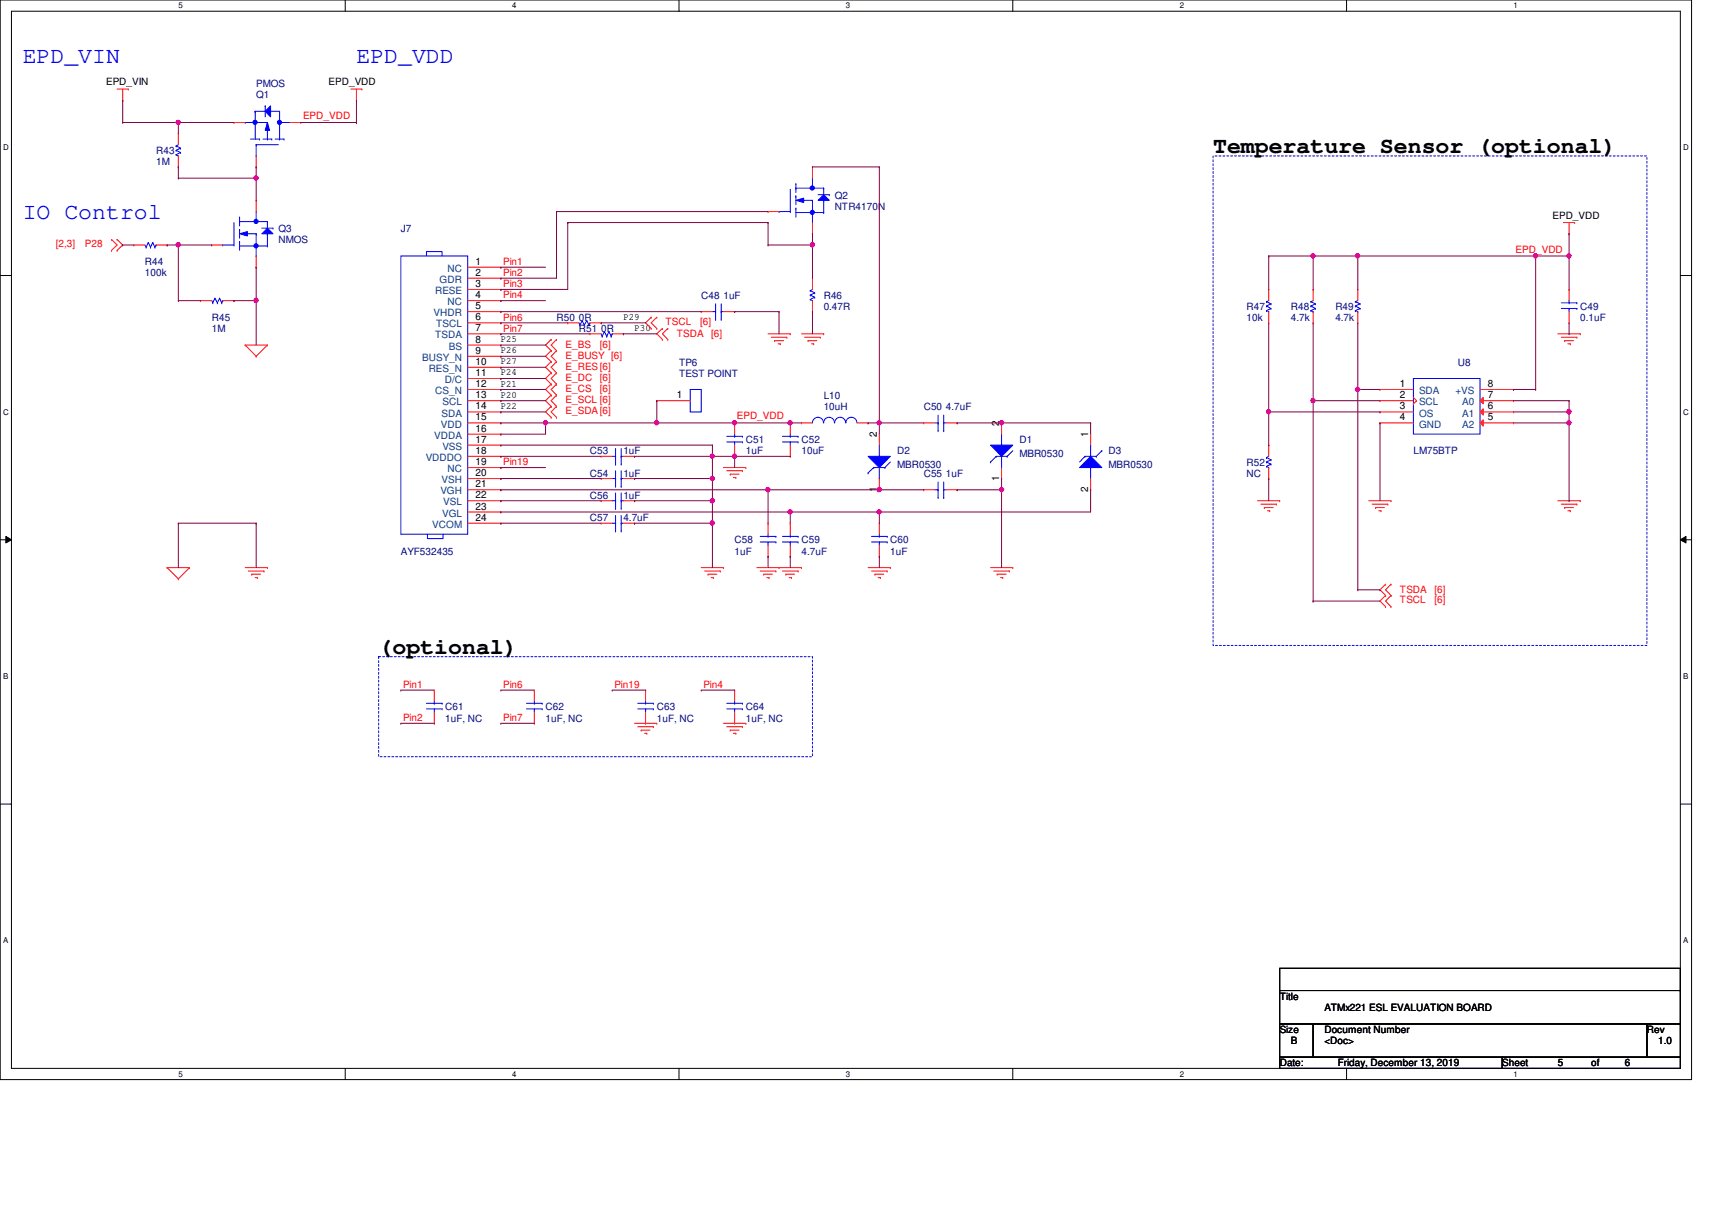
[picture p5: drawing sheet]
<svg xmlns="http://www.w3.org/2000/svg" width="297mm" height="210mm" viewBox="0 0 297 210" stroke-linecap="round" stroke-linejoin="round" font-family="sans-serif">
<path d="M0 0h293.5v187.3h-293.5zM2 1.9h289.5v183.4h-289.5z" fill="none" stroke="#000" stroke-width=".17"/>
<g fill="#fff">
<path d="M30.9 .2h.8v1.5h-.8z"/>
<path d="M30.9 185.5h.8v1.6h-.8z"/>
</g>
<path d="M59.9 0v1.9M59.9 185.3v2" fill="none" stroke="#000" stroke-width=".17"/>
<g fill="#fff">
<path d="M88.9 .2h.7v1.5h-.7z"/>
<path d="M88.9 185.5h.7v1.6h-.7z"/>
</g>
<path d="M117.8 0v1.9M117.8 185.3v2" fill="none" stroke="#000" stroke-width=".17"/>
<g fill="#fff">
<path d="M146.8 .2h.7v1.5h-.7z"/>
<path d="M146.8 185.5h.7v1.6h-.7z"/>
</g>
<path d="M175.7 0v1.9M175.7 185.3v2" fill="none" stroke="#000" stroke-width=".17"/>
<g fill="#fff">
<path d="M204.7 .2h.7v1.5h-.7z"/>
<path d="M204.7 185.5h.7v1.6h-.7z"/>
</g>
<path d="M233.6 0v1.9M233.6 185.3v2" fill="none" stroke="#000" stroke-width=".17"/>
<g fill="#fff">
<path d="M262.6 .2h.8v1.5h-.8z"/>
<path d="M262.6 185.5h.8v1.6h-.8z"/>
<path d="M.5 24.8h1v1.6h-1z"/>
<path d="M292.1 24.8h.9v1.6h-.9z"/>
<path d="M.5 70.7h1v1.5h-1z"/>
<path d="M292.1 70.7h.9v1.5h-.9z"/>
</g>
<path d="M0 47.8h2M291.5 47.8h2" fill="none" stroke="#000" stroke-width=".17"/>
<g fill="#fff">
<path d="M.5 116.5h.9v1.6h-.9z"/>
<path d="M292.1 116.5h.8v1.6h-.8z"/>
</g>
<path d="M0 93.6h2M1 93l1 .6-1 .6zM291.5 93.6l1-.6v1.2zM291.5 93.6h2" fill="none" stroke="#000" stroke-width=".17"/>
<path d="M1 93l1 .6-1 .6zM291.5 93.6l1-.6v1.2z" fill="#000"/>
<g fill="#fff">
<path d="M.5 162.4h.9v1.5h-.9z"/>
<path d="M292.1 162.4h.8v1.5h-.8z"/>
</g>
<path d="M0 139.5h2M291.5 139.5h2M222 168h69.5v3.8h-69.5zM222 171.8h69.5v5.8h-69.5zM222 177.6h5.8v5.8h-5.8zM227.8 177.6h57.9v5.8h-57.9zM285.7 177.6h5.8v5.8h-5.8zM222 183.4h38.6v1.9h-38.6zM260.6 183.4h30.9v1.9h-30.9z" fill="none" stroke="#000" stroke-width=".17"/>
<path d="M210.5 27.1h75.2v84.9h-75.2zM65.7 113.9h75.3v17.4h-75.3z" fill="none" stroke="#00f" stroke-width=".17" stroke-dasharray=".3 .3"/>
<g fill="none" stroke="#f00" stroke-width=".17">
<path d="M20.3 15.5h2M21.3 17.4h.1M21.3 15.5v1.9M22.3 15.5h.1M60.9 15.5h1.9M61.8 17.4h.1M61.8 15.5v1.9M62.8 15.5h.1M271.3 38.6h1.9M272.2 38.6v2M273.2 38.6h.1M19.3 41.5h.1"/>
<path d="M19.3 43.4h.1M19.3 41.5l1 1-1 .9M20.3 43.4h.1M20.3 41.5h.1M20.3 41.5l1 1-1 .9M42.5 59.9h.1M42.5 59.9h3.9M42.5 59.9l1.9 1.9M46.4 59.9h.1M46.4 59.9l-2 1.9M95.6 58.9h.1M95.6 58.9l-.9 1 .9 .9"/>
<path d="M96.6 58.9h.1M96.6 58.9l-1 1 1 .9M113 55h.1M113 57h.1M113 55l-1 1 1 1M114 57h.1M114 55h.1M114 55l-1 1 1 1M114.9 57h.1M114.9 58.9h.1M114.9 57l-.9 .9 .9 1M115.9 58.9h.1"/>
<path d="M115.9 57h.1M115.9 57l-1 .9 1 1M133.3 57.9h3.8M133.8 58.5h2.7M134.4 59.1h.1M134.4 59.1h1.6M135 59.6h.4M135.4 59.6h.1M136.5 58.5h.1M137.1 57.9h.1M139.1 57.9h3.8M139.6 58.5h2.7"/>
<path d="M140.2 59.1h.1M140.2 59.1h1.5M140.8 59.6h.4M141.2 59.6h.1M142.3 58.5h.1M142.9 57.9h.1M270.3 57.9h3.9M270.9 58.5h2.7M271.5 59.1h.1M271.5 59.1h1.5M272 59.6h.5M272.2 40.6h.1"/>
<path d="M272.5 59.6h.1M273.6 58.5h.1M274.2 57.9h.1M44.4 61.8h.1M95.6 68.5h.1M95.6 70.5h.1M95.6 72.4h.1M95.6 66.6h.1M95.6 64.7h.1M95.6 62.7h.1M95.6 60.8h.1M95.6 68.5l-.9 1 .9 1"/>
<path d="M95.6 70.5l-.9 1 .9 .9M95.6 66.6l-.9 1 .9 .9M95.6 64.7l-.9 1 .9 .9M95.6 62.7l-.9 1 .9 1M95.6 60.8l-.9 1 .9 .9M96.6 70.5h.1M96.6 68.5h.1M96.6 72.4h.1M96.6 66.6h.1M96.6 64.7h.1M96.6 62.7h.1M96.6 60.8h.1"/>
<path d="M96.6 68.5l-1 1 1 1M96.6 70.5l-1 1 1 .9M96.6 66.6l-1 1 1 .9M96.6 64.7l-1 1 1 .9M96.6 62.7l-1 1 1 1M96.6 60.8l-1 1 1 .9M29 98.5h.1M29 98.5h3.9M29 98.5l1.9 1.9M32.9 98.5h.1M32.9 98.5l-2 1.9M42.5 98.5h3.9"/>
<path d="M43.1 99.1h2.7M43.7 99.6h.1M43.7 99.6h1.5M45.8 99.1h.1M46.4 98.5h.1M121.7 98.5h3.8M122.3 99.1h2.7M122.8 99.6h.1M122.8 99.6h1.6M125 99.1h.1M125.5 98.5h.1M125.5 81.1h3.9"/>
<path d="M126.1 81.7h2.7M126.7 82.3h.1M126.7 82.3h1.5M127.3 82.8h.4M127.7 82.8h.1M128.8 81.7h.1M129.4 81.1h.1M131.3 98.5h7.8M131.9 99.1h2.7M132.5 99.6h.1M132.5 99.6h1.5M134.6 99.1h.1"/>
<path d="M135.2 98.5h.1M135.8 99.1h2.7M136.4 99.6h.1M136.4 99.6h1.5M138.5 99.1h.1M139.1 98.5h.1M150.6 98.5h3.9M151.2 99.1h2.7M151.8 99.6h.1M151.8 99.6h1.5M153.9 99.1h.1M154.5 98.5h.1"/>
<path d="M171.9 98.5h3.8M172.4 99.1h2.7M173 99.6h.1M173 99.6h1.6M175.1 99.1h.1M175.7 98.5h.1M218.2 86.9h3.8M218.8 87.5h2.7M219.4 88.1h.1M219.4 88.1h1.5M219.9 88.6h.4M220.3 88.6h.1"/>
<path d="M221.5 87.5h.1M222 86.9h.1M237.5 86.9h3.8M238.1 87.5h2.7M238.7 88.1h.1M238.7 88.1h1.5M239.2 88.6h.4M239.6 88.6h.1M240.8 87.5h.1M241.3 86.9h.1M270.3 86.9h3.9M270.9 87.5h2.7"/>
<path d="M271.5 88.1h.1M271.5 88.1h1.5M272 88.6h.5M272.5 88.6h.1M273.6 87.5h.1M274.2 86.9h.1M30.9 100.4h.1M44.3 100.2h.4M44.7 100.2h.1M123.4 100.2h.4M123.8 100.2h.1M133.1 100.2h.3"/>
<path d="M133.4 100.2h.1M136.9 100.2h.4M137.3 100.2h.1M152.4 100.2h.3M152.7 100.2h.1M173.6 100.2h.4M174 100.2h.1M240.4 103.3h.1M240.4 105.2h.1M240.4 101.3h.1M240.4 103.3l-1 1 1 .9M240.4 101.3l-1 1 1 1"/>
<path d="M241.3 105.2h.1M241.3 103.3h.1M241.3 101.3h.1M241.3 103.3l-.9 1 .9 .9M241.3 101.3l-.9 1 .9 1M110.1 125.5h3.9M110.7 126.1h2.7M111.2 126.7h.1M111.2 126.7h1.6M111.8 127.2h.4M112.2 127.2h.1M113.4 126.1h.1"/>
<path d="M114 125.5h.1M125.5 125.5h3.9M126.1 126.1h2.7M126.7 126.7h.1M126.7 126.7h1.5M127.3 127.2h.4M127.7 127.2h.1M128.8 126.1h.1M129.4 125.5h.1"/>
</g>
<path d="M141.9 34.8l1-1 1 1z" fill="#00f"/>
<g fill="none" stroke="#00f" stroke-width=".17">
<path d="M135.2 36.7h.1M135.2 36.7h1.9M137.1 36.7h.1M137.1 32.9v3.8M138.1 36.1h.1M138.1 34h.1M138.1 31.9h.1M138.1 32.6h.1M138.1 31.9v1.5M138.1 34v1.5M138.1 36.1v1.6M138.1 36.9h4.8"/>
<path d="M138.1 32.6h4.8M139.1 34.8h1.9M141 32.6h.1M141 34.8h.1M141 38.6h.1M141 30.9v1.7M141 34.8v3.8M141.9 34.8l1-1 1 1zM141.9 33.8h2M142.9 36.9h.1M142.9 34.8h.1M142.9 32.6h.1"/>
<path d="M142.9 32.6v1.2M142.9 34.8v2.1M143.9 33.8h.1"/>
</g>
<circle cx="140.9" cy="36.8" r=".37" fill="#00f"/>
<circle cx="140.9" cy="36.8" r=".37" fill="none" stroke="#00f" stroke-width=".17"/>
<path d="M138.1 34.8l1.3-.4v.7z" fill="#00f"/>
<path d="M138.1 34.8l1.3-.4v.7z" fill="none" stroke="#00f" stroke-width=".17"/>
<circle cx="140.9" cy="32.6" r=".37" fill="#00f"/>
<g fill="none" stroke="#00f" stroke-width=".17">
<path d="M227.5 52.3h.1M227.5 53.1h.1M227.5 53.9h.1M227.5 52.3l.7 .4M227.5 53.1l.7 .4M227.5 53.9l.3 .2M227.8 54.1h.1M227.8 52.2l-.3 .1M228.2 52.7h.1M228.2 53.5h.1M228.2 52.7l-.7 .4M228.2 53.5l-.7 .4"/>
<path d="M126.1 76.7h2.7M126.1 75.7h2.7M127.5 75.7h.1M127.5 76.7h.1M127.5 75.3v.4M127.5 76.7v.5M128.8 76.7h.1M128.8 75.7h.1"/>
<circle cx="140.9" cy="32.6" r=".37"/>
</g>
<g fill="none" stroke="#f00" stroke-width=".17">
<path d="M133.3 36.7h.1M133.3 36.7h1.9M141 29h.1M141 29v1.9M141 38.6v2M141 40.6h.1M227.8 50.2h.1M227.8 56h.1M227.8 50.2v2M227.8 54.1v1.9M127.5 73.4h.1M127.5 79.2h.1"/>
<path d="M127.5 73.4v1.9M127.5 77.2v2"/>
</g>
<path d="M46.4 39.6l1 1h-2z" fill="#00f"/>
<g fill="none" stroke="#00f" stroke-width=".17">
<path d="M40.6 38.6v3.9M41.6 39.8h.1M41.6 37.7h.1M41.6 38.4h.1M41.6 37.7v1.5M41.6 39.8v1.5M41.6 38.4h4.8M44.4 38.4h.1M44.4 36.7v1.7M45.4 39.6h2M46.4 39.6l1 1h-2zM46.4 38.4h.1"/>
<path d="M46.4 38.4v1.2M47.4 39.6h.1M38.6 42.5h.1M38.6 42.5h2M40.6 42.5h.1M41.6 41.9h.1M41.6 41.9v1.5M41.6 42.7h4.8M42.5 40.6h1.9M44.4 40.6h.1M44.4 44.4h.1M44.4 40.6v3.8"/>
<path d="M46.4 42.7h.1M46.4 40.6h.1M46.4 40.6v2.1"/>
</g>
<circle cx="44.4" cy="42.6" r=".37" fill="#00f"/>
<circle cx="44.4" cy="42.6" r=".37" fill="none" stroke="#00f" stroke-width=".17"/>
<path d="M41.6 40.6l1.3-.4v.7z" fill="#00f"/>
<path d="M41.6 40.6l1.3-.4v.7z" fill="none" stroke="#00f" stroke-width=".17"/>
<circle cx="44.4" cy="38.4" r=".37" fill="#00f"/>
<g fill="none" stroke="#00f" stroke-width=".17">
<path d="M235.2 52.3h.1M235.2 53.1h.1M235.2 53.9h.1M235.2 52.3l.8 .4M235.2 53.1l.8 .4M235.2 53.9l.4 .2M235.6 54.1h.1M235.6 52.2l-.4 .1M236 52.7h.1M236 53.5h.1M236 52.7l-.8 .4M236 53.5l-.8 .4"/>
<path d="M106.2 79.2h.6M106.8 79.2h.1M106.8 77.8v2.7M107.8 79.2h.1M107.8 79.2h.4M107.8 77.8v2.7M245.2 65.7h11.6v9.6h-11.6zM106.8 80.5h.1M107.8 80.5h.1M135.8 94h2.7M135.8 93h2.7M137.1 93h.1"/>
<path d="M137.1 94h.1M137.1 92.7v.3M137.1 94v.6M138.5 94h.1M138.5 93h.1M91.4 123h2.7M91.4 122h2.7M92.7 122h.1M92.7 123h.1M92.7 121.6v.4M92.7 123v.6M94.1 123h.1"/>
<path d="M94.1 122h.1"/>
<circle cx="44.4" cy="38.4" r=".37"/>
</g>
<g fill="none" stroke="#f00" stroke-width=".17">
<path d="M44.4 34.8h.1M44.4 34.8v1.9M36.7 42.5h.1M36.7 42.5h1.9M44.4 46.4h.1M44.4 44.4v2M235.6 50.2h.1M235.6 56h.1M235.6 50.2v2M235.6 54.1v1.9M104.3 79.2h.1M104.3 79.2h1.9"/>
<path d="M108.2 79.2h1.9M110.1 79.2h.1M239.4 67.6h.1M239.4 69.5h.1M239.4 67.6h5.8M239.4 69.5h5.8M245.2 70.1h.1M245.2 69l.6 .5M245.8 69.5h.1M245.8 69.5l-.6 .6M137.1 90.8h.1M137.1 96.5h.1"/>
<path d="M137.1 90.8v1.9M137.1 94.6v1.9M92.7 119.7h.1M92.7 119.7v1.9M92.7 125.5h.1M92.7 123.6v1.9"/>
</g>
<path d="M256.8 73.4l.5-.6v1.1z" fill="#f00"/>
<path d="M256.8 73.4l.5-.6v1.1zM256.8 73.4h5.8M262.6 73.4h.1" fill="none" stroke="#f00" stroke-width=".17"/>
<path d="M256.8 71.5l.5-.6v1.1z" fill="#f00"/>
<path d="M256.8 71.5l.5-.6v1.1zM256.8 71.5h5.8M262.6 71.5h.1" fill="none" stroke="#f00" stroke-width=".17"/>
<path d="M256.8 69.5l.5-.5v1.1z" fill="#f00"/>
<g fill="none" stroke="#f00" stroke-width=".17">
<path d="M220.1 77.2h.1M220.1 77.2v2M239.4 71.5h.1M239.4 73.4h.1M239.4 71.5h5.8M239.4 73.4h5.8M256.8 69.5l.5-.5v1.1zM256.8 69.5h5.8M256.8 67.6h5.8M262.6 69.5h.1M262.6 67.6h.1M104.3 86.9h.1"/>
<path d="M104.3 86.9h1.9M108.2 86.9h1.9M110.1 86.9h.1M220.1 83h.1M220.1 81.1v1.9M112 119.7h.1M112 119.7v1.9M112 125.5h.1M112 123.6v1.9"/>
</g>
<g fill="none" stroke="#00f" stroke-width=".17">
<path d="M219.7 79.4h.1M219.7 79.4l.8 .4M220.1 79.2l-.4 .2M220.5 79.8h.1M220.5 79.8l-.8 .3M106.2 86.9h.6M106.8 88.2h.1M106.8 86.9h.1M106.8 85.5v2.7M107.8 86.9h.1M107.8 88.2h.1M107.8 86.9h.4"/>
<path d="M107.8 85.5v2.7M219.7 80.1h.1M219.7 80.9h.1M219.7 80.1l.8 .4M219.7 80.9l.4 .2M220.1 81.1h.1M220.5 80.5h.1M220.5 80.5l-.8 .4M110.7 123h2.7M110.7 122h2.7M112 122h.1M112 123h.1"/>
<path d="M112 121.6v.4M112 123v.6M113.4 123h.1M113.4 122h.1"/>
</g>
<path d="M150.6 79.2h3.9l-1.9 1.9z" fill="#00f"/>
<g fill="none" stroke="#00f" stroke-width=".17">
<path d="M44.3 19.3h.1M44.3 19.3v4.8M44.3 19.3h1.7M46 18.4h.1M46 18.4v1.9M46.9 19.3h.1M46.9 19.3h1.6v4.8M42.5 21.3h.1M42.5 21.3h3.9M43.5 24.1h1.5M44.4 25.1h.1M44.4 27.1h.1"/>
<path d="M44.4 25.1h3.9M44.4 25.1v2M45 24.1h.1M45.6 24.1h1.6M46.4 24.1h.1M46.4 22.2v1.9M47.2 24.1h.1M47.7 24.1h1.6M48.5 24.1h.1M48.5 21.3h.1M48.5 21.3h1.7M49.3 24.1h.1"/>
<path d="M150.6 79.2h3.9l-1.9 1.9zM152.6 79.2h.1M152.6 77.2v2M150.6 82h.1M151.6 81.1h.1M151.6 81.1h1.9M151.6 81.1l-1 .9M152.6 83h.1M152.6 81.1v1.9M153.5 81.1h.1M154.5 80.1l-1 1"/>
</g>
<path d="M152.6 75.3h.1M152.6 75.3v1.9M152.6 85h.1M152.6 83v2" fill="none" stroke="#f00" stroke-width=".17"/>
<path d="M46 19.3l.9-.9v1.9z" fill="#00f"/>
<path d="M46 19.3l.9-.9v1.9z" fill="none" stroke="#00f" stroke-width=".17"/>
<path d="M46.4 21.3l.4 1.3h-.8z" fill="#00f"/>
<path d="M46.4 21.3l.4 1.3h-.8z" fill="none" stroke="#00f" stroke-width=".17"/>
<circle cx="48.5" cy="21.2" r=".37" fill="#00f"/>
<circle cx="48.5" cy="21.2" r=".37" fill="none" stroke="#00f" stroke-width=".17"/>
<circle cx="44.2" cy="21.2" r=".37" fill="#00f"/>
<g fill="none" stroke="#00f" stroke-width=".17">
<path d="M30.6 25.3h.1M30.6 26.1h.1M30.6 26.8h.1M30.6 25.3l.7 .4M30.6 26.1l.7 .4M30.6 26.8l.3 .3M30.9 27.1h.1M30.9 25.1l-.3 .2M31.3 25.7h.1M31.3 26.5h.1M31.3 25.7l-.7 .4M31.3 26.5l-.7 .3"/>
<path d="M25.1 42.5l.3 .4M25.4 42.9h.1M25.7 42.1h.1M25.7 42.1l-.3 .8M25.7 42.1l.4 .8M26.1 42.9h.1M26.5 42.1h.1M26.5 42.1l-.4 .8M26.5 42.1l.4 .8M26.9 42.9h.1M27.1 42.5h.1M27.1 42.5l-.2 .4"/>
<path d="M36.7 52.2l.2 .3M36.9 52.5h.1M37.3 51.7h.1M37.3 51.7l-.4 .8M37.3 51.7l.4 .8M37.7 52.5h.1M38.1 51.7h.1M38.1 51.7l-.4 .8M38.1 51.7l.4 .8M38.5 52.5h.1M38.6 52.2h.1M38.6 52.2l-.1 .3"/>
<path d="M100.5 56l.1 .4M100.6 56.4h.1M101 55.6h.1M101 55.6l-.4 .8M101 55.6l.4 .8M101.4 56.4h.1M101.8 55.6h.1M101.8 55.6l-.4 .8M101.8 55.6l.4 .8M102.2 56.4h.1M102.4 56h.1M102.4 56l-.2 .4"/>
<path d="M140.6 50.4h.1M140.6 51.2h.1M140.6 51.9h.1M140.6 50.4l.7 .4M140.6 51.2l.7 .4M140.6 51.9l.4 .3M141 52.2h.1M141 50.2l-.4 .2M141.3 50.8h.1M141.3 51.6h.1M141.3 50.8l-.7 .4M141.3 51.6l-.7 .3"/>
<path d="M270.9 53.5h2.7M270.9 52.5h2.7M272.2 52.5h.1M272.2 53.5h.1M272.2 52.2v.3M272.2 53.5v.6M273.6 53.5h.1M273.6 52.5h.1M119.8 67.6h1.9v3.9h-1.9zM135.8 76.7h2.7M135.8 75.7h2.7M137.1 75.7h.1"/>
<path d="M137.1 76.7h.1M137.1 75.3v.4M137.1 76.7v.5M138.5 76.7h.1M138.5 75.7h.1M106.2 83h.6M106.8 84.4h.1M106.8 83h.1M106.8 81.7v2.7M107.8 83h.1M107.8 84.4h.1M107.8 83h.4"/>
<path d="M107.8 81.7v2.7M131.9 94h2.7M131.9 93h2.7M133.3 93h.1M133.3 94h.1M133.3 92.7v.3M133.3 94v.6M134.6 94h.1M134.6 93h.1"/>
<circle cx="44.2" cy="21.2" r=".37"/>
</g>
<g fill="none" stroke="#f00" stroke-width=".17">
<path d="M30.9 23.2h.1M30.9 29h.1M30.9 23.2v1.9M30.9 27.1v1.9M40.6 21.3h.1M40.6 21.3h1.9M44.4 29h.1M44.4 27.1v1.9M50.2 21.3h2M52.2 21.3h.1M23.2 42.5h.1M23.2 42.5h1.9"/>
<path d="M27.1 42.5h1.9M29 42.5h.1M34.8 52.2h.1M34.8 52.2h1.9M38.6 52.2h2M40.6 52.2h.1M98.5 56h.1M98.5 56h2M102.4 56h1.9M104.3 56h.1M141 48.3h.1M141 54.1h.1"/>
<path d="M141 48.3v1.9M141 52.2v1.9M272.2 50.2h.1M272.2 56h.1M272.2 50.2v2M272.2 54.1v1.9M114 69.5h.1M114 69.5h5.8M137.1 73.4h.1M137.1 79.2h.1M137.1 73.4v1.9M137.1 77.2v2"/>
<path d="M104.3 83h.1M104.3 83h1.9M108.2 83h1.9M110.1 83h.1M133.3 90.8h.1M133.3 96.5h.1M133.3 90.8v1.9M133.3 94.6v1.9"/>
</g>
<path d="M171.9 77.2h3.8l-1.9 2z" fill="#00f"/>
<g fill="none" stroke="#00f" stroke-width=".17">
<path d="M69.6 44.4h11.5v48.3h-11.5zM74 44.4v-.8h2.7v.8M104.3 57.9l.2 .4M104.5 58.3h.1M104.9 57.5h.1M104.9 57.5l-.4 .8M104.9 57.5l.4 .8M105.3 58.3h.1M105.7 57.5h.1M105.7 57.5l-.4 .8M105.7 57.5l.3 .8M106 58.3h.1"/>
<path d="M106.2 57.9h.1M106.2 57.9l-.2 .4M123.6 54.1h.6M124.2 55.4h.1M124.2 54.1h.1M124.2 52.7v2.7M125.1 54.1h.1M125.1 55.4h.1M125.1 54.1h.4M125.1 52.7v2.7M219.7 52.3h.1M219.7 53.1h.1"/>
<path d="M219.7 53.9h.1M219.7 52.3l.8 .4M219.7 53.1l.8 .4M219.7 53.9l.4 .2M220.1 54.1h.1M220.1 52.2l-.4 .1M220.5 52.7h.1M220.5 53.5h.1M220.5 52.7l-.8 .4M220.5 53.5l-.8 .4M141 73.4a.95 .95 0 0 1 .9-1 .95 .95 0 0 1 1 1M142.9 73.4a.93 .93 0 0 1 .9-1 .93 .93 0 0 1 1 1"/>
<path d="M144.8 73.4a.95 .95 0 0 1 1-1 .95 .95 0 0 1 .9 1M146.8 73.4a.95 .95 0 0 1 .9-1 .95 .95 0 0 1 1 1M162.2 73.4h.6M162.8 74.7h.1M162.8 73.4h.1M162.8 72v2.7M163.7 73.4h.1M163.7 74.7h.1M163.7 72v2.7M163.7 73.4h.4M171.9 77.2h3.8l-1.9 2zM172.8 79.2h.1"/>
<path d="M172.8 79.2h1.9M172.8 79.2l-.9 .9M173.8 77.2h.1M173.8 75.3v1.9M173.8 79.2v1.9M174.7 79.2h.1M175.7 78.2l-1 1M74.2 92.7v.7h2.7v-.7M106.2 90.8h.6M106.8 92.1h.1M106.8 90.8h.1M106.8 89.4v2.7"/>
<path d="M107.8 90.8h.1M107.8 92.1h.1M107.8 90.8h.4M107.8 89.4v2.7M151.2 94h2.7M151.2 93h2.7M152.6 93h.1M152.6 94h.1M152.6 92.7v.3M152.6 94v.6M153.9 94h.1M153.9 93h.1"/>
<path d="M162.2 85h.6M162.8 86.3h.1M162.8 85h.1M162.8 83.6v2.7M163.7 85h.1M163.7 86.3h.1M163.7 85h.4M163.7 83.6v2.7M171.9 80.1h.1M173.8 81.1h.1M74 123h2.7M74 122h2.7"/>
<path d="M75.3 122h.1M75.3 123h.1M75.3 121.6v.4M75.3 123v.6M76.7 123h.1M76.7 122h.1M126.1 123h2.7M126.1 122h2.7M127.5 122h.1M127.5 123h.1M127.5 121.6v.4M127.5 123v.6"/>
<path d="M128.8 123h.1M128.8 122h.1"/>
</g>
<g fill="none" stroke="#f00" stroke-width=".17">
<path d="M81.1 46.4h5.8M81.1 48.3h5.8M81.1 50.2h5.8M81.1 52.2h5.8M81.1 54.1h5.8M81.1 56h5.8M81.1 57.9h5.8M81.1 59.9h5.8M86.9 46.4h.1M86.9 48.3h.1M86.9 50.2h.1M86.9 52.2h.1"/>
<path d="M86.9 54.1h.1M86.9 56h.1M86.9 57.9h.1M86.9 59.9h.1M102.4 57.9h.1M102.4 57.9h1.9M106.2 57.9h2M108.2 57.9h.1M121.7 54.1h.1M121.7 54.1h1.9M125.5 54.1h2M127.5 54.1h.1"/>
<path d="M220.1 50.2h.1M220.1 56h.1M220.1 50.2v2M220.1 54.1v1.9M81.1 61.8h5.8M81.1 63.7h5.8M81.1 65.7h5.8M81.1 67.6h5.8M81.1 69.5h5.8M81.1 71.5h5.8M81.1 73.4h5.8M81.1 75.3h5.8"/>
<path d="M81.1 77.2h5.8M81.1 79.2h5.8M86.9 61.8h.1M86.9 63.7h.1M86.9 65.7h.1M86.9 67.6h.1M86.9 69.5h.1M86.9 71.5h.1M86.9 73.4h.1M86.9 75.3h.1M86.9 77.2h.1M86.9 79.2h.1"/>
<path d="M139.1 73.4h.1M139.1 73.4h1.9M148.7 73.4h1.9M150.6 73.4h.1M160.3 73.4h.1M160.3 73.4h1.9M164.1 73.4h2M166.1 73.4h.1M173.8 73.4h.1M173.8 73.4v1.9M81.1 85h5.8M81.1 81.1h5.8"/>
<path d="M81.1 83h5.8M81.1 86.9h5.8M81.1 88.8h5.8M81.1 90.8h5.8M86.9 81.1h.1M86.9 83h.1M86.9 85h.1M86.9 86.9h.1M86.9 88.8h.1M86.9 90.8h.1M104.3 90.8h.1M104.3 90.8h1.9"/>
<path d="M108.2 90.8h1.9M110.1 90.8h.1M152.6 90.8h.1M152.6 96.5h.1M152.6 90.8v1.9M152.6 94.6v1.9M160.3 85h.1M160.3 85h1.9M164.1 85h2M166.1 85h.1M173.8 83h.1M173.8 81.1v1.9"/>
<path d="M75.3 119.7h.1M75.3 119.7v1.9M127.5 119.7h.1M127.5 119.7v1.9M75.3 125.5h.1M75.3 123.6v1.9M127.5 125.5h.1M127.5 123.6v1.9"/>
</g>
<path d="M189.2 79.2l2 1.9h-3.9z" fill="#00f"/>
<path d="M188.3 79.2h.1M188.3 79.2l-1 .9M188.3 79.2h1.9M189.2 79.2l2 1.9h-3.9zM189.2 77.2h.1M189.2 77.2v2M190.2 79.2h.1M191.2 78.2h.1M191.2 78.2l-1 1M189.2 81.1h.1M189.2 81.1v1.9" fill="none" stroke="#00f" stroke-width=".17"/>
<path d="M189.2 75.3h.1M189.2 75.3v1.9M189.2 85h.1M189.2 83v2" fill="none" stroke="#f00" stroke-width=".17"/>
<path d="M21.3 21.3h.1M21.3 21.3h19.3M30.9 21.3h.1" fill="none" stroke="#7f0040" stroke-width=".17"/>
<circle cx="30.9" cy="21.2" r=".37" fill="#f0f"/>
<circle cx="30.9" cy="21.2" r=".37" fill="none" stroke="#f0f" stroke-width=".17"/>
<path d="M30.9 29h.1M30.9 30.9h.1M30.9 29v1.9M44.4 29h.1M44.4 29v1.9h-13.5M52.2 21.3h9.6M61.8 21.3h.1" fill="none" stroke="#7f0040" stroke-width=".17"/>
<circle cx="44.4" cy="30.9" r=".37" fill="#f0f"/>
<circle cx="44.4" cy="30.9" r=".37" fill="none" stroke="#f0f" stroke-width=".17"/>
<path d="M44.4 30.9h.1M44.4 30.9v3.9M21.3 42.5h.1M21.3 42.5h1.9M29 42.5h.1M29 42.5h7.7M30.9 42.5h.1M30.9 42.5v9.7" fill="none" stroke="#7f0040" stroke-width=".17"/>
<circle cx="30.9" cy="42.5" r=".38" fill="#f0f"/>
<circle cx="30.9" cy="42.5" r=".38" fill="none" stroke="#f0f" stroke-width=".17"/>
<path d="M44.4 46.4h.1M44.4 46.4v5.8" fill="none" stroke="#7f0040" stroke-width=".17"/>
<circle cx="44.4" cy="52.1" r=".38" fill="#f0f"/>
<circle cx="44.4" cy="52.1" r=".38" fill="none" stroke="#f0f" stroke-width=".17"/>
<g fill="none" stroke="#7f0040" stroke-width=".17">
<path d="M96.6 36.7h.1M96.6 36.7v11.6h-9.7M96.6 36.7h36.7M98.5 38.6h.1M98.5 38.6v11.6h-11.6M98.5 38.6h34.8M133.3 38.6h.1M133.3 38.6v3.9M30.9 52.2h.1M30.9 52.2h3.9M40.6 52.2h.1M40.6 52.2h3.8"/>
<path d="M44.4 52.2h.1M44.4 52.2v7.7M86.9 48.3h.1M86.9 50.2h.1M86.9 54.1h.1M86.9 56h.1M86.9 57.9h.1M86.9 54.1h34.8M86.9 56h11.6M86.9 57.9h15.5M104.3 56h.1M104.3 56h7.7"/>
<path d="M108.2 57.9h.1M108.2 57.9h5.8M127.5 54.1h.1M127.5 54.1h7.7M133.3 42.5h.1M141 40.6h.1M141 40.6v1.9h-7.7"/>
</g>
<circle cx="140.9" cy="42.5" r=".38" fill="#f0f"/>
<circle cx="140.9" cy="42.5" r=".38" fill="none" stroke="#f0f" stroke-width=".17"/>
<g fill="none" stroke="#7f0040" stroke-width=".17">
<path d="M86.9 59.9h.1M86.9 59.9h7.8M86.9 61.8h.1M86.9 63.7h.1M86.9 65.7h.1M86.9 67.6h.1M86.9 69.5h.1M86.9 71.5h.1M86.9 61.8h7.8M86.9 63.7h7.8M86.9 65.7h7.8M86.9 67.6h7.8"/>
<path d="M86.9 69.5h7.8M86.9 71.5h7.8M94.7 73.4h.1M94.7 73.4h19.3"/>
</g>
<circle cx="94.6" cy="73.3" r=".37" fill="#f0f"/>
<circle cx="94.6" cy="73.3" r=".37" fill="none" stroke="#f0f" stroke-width=".17"/>
<path d="M86.9 75.3h.1M94.7 73.4h.1M94.7 73.4v1.9h-7.8M127.5 73.4h.1M127.5 73.4h9.6" fill="none" stroke="#7f0040" stroke-width=".17"/>
<circle cx="137.1" cy="73.3" r=".37" fill="#f0f"/>
<circle cx="137.1" cy="73.3" r=".37" fill="none" stroke="#f0f" stroke-width=".17"/>
<circle cx="127.4" cy="73.3" r=".37" fill="#f0f"/>
<circle cx="127.4" cy="73.3" r=".37" fill="none" stroke="#f0f" stroke-width=".17"/>
<path d="M86.9 73.4h.1M86.9 73.4h7.8M123.6 79.2h.1M123.6 79.2h13.5M127.5 79.2h.1" fill="none" stroke="#7f0040" stroke-width=".17"/>
<circle cx="127.4" cy="79.1" r=".37" fill="#f0f"/>
<circle cx="127.4" cy="79.1" r=".37" fill="none" stroke="#f0f" stroke-width=".17"/>
<g fill="none" stroke="#7f0040" stroke-width=".17">
<path d="M86.9 77.2h.1M86.9 77.2h36.7M123.6 77.2h.1M123.6 77.2v2M137.1 73.4h.1M137.1 73.4h2M150.6 73.4h.1M150.6 73.4h2M166.1 73.4h.1M166.1 73.4h23.1M173.8 73.4h.1M86.9 85h.1"/>
<path d="M86.9 85h46.4M166.1 85h.1M166.1 85h7.7"/>
</g>
<circle cx="173.8" cy="73.3" r=".37" fill="#f0f"/>
<circle cx="173.8" cy="73.3" r=".37" fill="none" stroke="#f0f" stroke-width=".17"/>
<g fill="none" stroke="#7f0040" stroke-width=".17">
<path d="M110.1 79.2h.1M110.1 79.2h13.5M152.6 73.4h.1M152.6 73.4h7.7M152.6 73.4v1.9M189.2 73.4h.1M189.2 73.4v1.9M86.9 88.8h.1M86.9 88.8h50.2M152.6 85h.1M152.6 85h7.7M173.8 83h.1"/>
<path d="M173.8 83v2M189.2 85h.1M189.2 85v3.8"/>
</g>
<circle cx="123.6" cy="79.1" r=".37" fill="#f0f"/>
<circle cx="123.6" cy="79.1" r=".37" fill="none" stroke="#f0f" stroke-width=".17"/>
<path d="M86.9 79.2h.1M86.9 79.2h17.4M127.5 79.2h.1M127.5 79.2v1.9M86.9 83h.1M86.9 83h17.4M110.1 83h.1M110.1 83h13.5" fill="none" stroke="#7f0040" stroke-width=".17"/>
<circle cx="123.6" cy="83" r=".37" fill="#f0f"/>
<circle cx="123.6" cy="83" r=".37" fill="none" stroke="#f0f" stroke-width=".17"/>
<path d="M123.6 79.2h.1M123.6 79.2v3.8M86.9 86.9h.1M86.9 86.9h17.4M110.1 86.9h.1M110.1 86.9h13.5" fill="none" stroke="#7f0040" stroke-width=".17"/>
<circle cx="123.6" cy="86.9" r=".38" fill="#f0f"/>
<circle cx="123.6" cy="86.9" r=".38" fill="none" stroke="#f0f" stroke-width=".17"/>
<path d="M86.9 90.8h.1M86.9 90.8h17.4M110.1 90.8h.1M110.1 90.8h13.5M123.6 83h.1M123.6 86.9h.1M123.6 90.8h.1M123.6 83v15.5" fill="none" stroke="#7f0040" stroke-width=".17"/>
<circle cx="123.6" cy="90.7" r=".38" fill="#f0f"/>
<circle cx="123.6" cy="90.7" r=".38" fill="none" stroke="#f0f" stroke-width=".17"/>
<path d="M173.8 85h.1M173.8 85v13.5" fill="none" stroke="#7f0040" stroke-width=".17"/>
<circle cx="173.8" cy="84.9" r=".37" fill="#f0f"/>
<circle cx="173.8" cy="84.9" r=".37" fill="none" stroke="#f0f" stroke-width=".17"/>
<path d="M133.3 85h.1M133.3 85v5.8M133.3 85h19.3M152.6 88.8h.1M152.6 88.8h36.6" fill="none" stroke="#7f0040" stroke-width=".17"/>
<circle cx="152.5" cy="84.9" r=".37" fill="#f0f"/>
<circle cx="152.5" cy="84.9" r=".37" fill="none" stroke="#f0f" stroke-width=".17"/>
<circle cx="133.2" cy="84.9" r=".37" fill="#f0f"/>
<circle cx="133.2" cy="84.9" r=".37" fill="none" stroke="#f0f" stroke-width=".17"/>
<path d="M137.1 96.5h.1M137.1 88.8h.1M137.1 96.5v2M137.1 88.8h15.5" fill="none" stroke="#7f0040" stroke-width=".17"/>
<circle cx="152.5" cy="88.8" r=".37" fill="#f0f"/>
<circle cx="152.5" cy="88.8" r=".37" fill="none" stroke="#f0f" stroke-width=".17"/>
<circle cx="137.1" cy="88.8" r=".37" fill="#f0f"/>
<circle cx="137.1" cy="88.8" r=".37" fill="none" stroke="#f0f" stroke-width=".17"/>
<g fill="none" stroke="#7f0040" stroke-width=".17">
<path d="M141 29h.1M141 29h11.6M152.6 29h.1M152.6 29v44.4M141 54.1h.1M141 54.1v3.8M133.3 96.5h.1M133.3 96.5v2M137.1 88.8h.1M137.1 88.8v2M152.6 96.5h.1M152.6 88.8h.1"/>
<path d="M152.6 88.8v2M152.6 96.5v2"/>
</g>
<circle cx="152.5" cy="73.3" r=".37" fill="#f0f"/>
<circle cx="152.5" cy="73.3" r=".37" fill="none" stroke="#f0f" stroke-width=".17"/>
<path d="M141 42.5h.1M141 42.5v5.8M114 69.5h.1M114 69.5v3.9M30.9 90.8h.1M30.9 90.8v7.7M30.9 90.8h13.5M44.4 90.8h.1M44.4 90.8v7.7" fill="none" stroke="#7f0040" stroke-width=".17"/>
<circle cx="113.9" cy="73.3" r=".37" fill="#f0f"/>
<circle cx="113.9" cy="73.3" r=".37" fill="none" stroke="#f0f" stroke-width=".17"/>
<g fill="none" stroke="#7f0040" stroke-width=".17">
<path d="M86.9 46.4h.1M86.9 52.2h.1M86.9 46.4h7.8M86.9 52.2h7.8M135.2 54.1h.1M135.2 54.1v3.8M235.6 44.4h.1M235.6 44.4h30.8M235.6 44.4v5.8M272.2 40.6h.1M272.2 40.6v3.8M114 73.4h.1"/>
<path d="M114 73.4h13.5M86.9 81.1h.1M86.9 81.1h7.8M69.6 119.7h.1M69.6 119.7h5.7M86.9 119.7h.1M86.9 119.7h5.8M106.2 119.7h.1M106.2 119.7h5.8M121.7 119.7h.1M121.7 119.7h5.8M69.6 125.5h.1"/>
<path d="M69.6 125.5h5.7M86.9 125.5h.1M86.9 125.5h5.8"/>
</g>
<circle cx="235.5" cy="44.4" r=".37" fill="#f0f"/>
<circle cx="235.5" cy="44.4" r=".37" fill="none" stroke="#f0f" stroke-width=".17"/>
<path d="M272.2 44.4h.1M272.2 44.4v5.8" fill="none" stroke="#7f0040" stroke-width=".17"/>
<circle cx="272.2" cy="44.4" r=".37" fill="#f0f"/>
<circle cx="272.2" cy="44.4" r=".37" fill="none" stroke="#f0f" stroke-width=".17"/>
<path d="M220.1 44.4h.1M220.1 44.4h15.5M227.8 44.4h.1M227.8 44.4v5.8M227.8 56v13.5M235.6 56v11.6M227.8 69.5h.1M227.8 69.5h11.6M235.6 67.6h.1M235.6 67.6h3.8" fill="none" stroke="#7f0040" stroke-width=".17"/>
<circle cx="227.8" cy="44.4" r=".37" fill="#f0f"/>
<circle cx="227.8" cy="44.4" r=".37" fill="none" stroke="#f0f" stroke-width=".17"/>
<path d="M220.1 44.4h.1M220.1 44.4v5.8M220.1 56v15.5M266.4 44.4v23.2M220.1 71.5h.1M266.4 67.6h.1" fill="none" stroke="#7f0040" stroke-width=".17"/>
<circle cx="266.4" cy="44.4" r=".37" fill="#f0f"/>
<circle cx="266.4" cy="44.4" r=".37" fill="none" stroke="#f0f" stroke-width=".17"/>
<path d="M266.4 44.4h5.8M272.2 44.4h.1M262.6 67.6h.1M262.6 67.6h3.8M262.6 69.5h9.6M262.6 71.5h9.6M272.2 69.5h.1M272.2 71.5h.1M272.2 73.4h.1M272.2 69.5v3.9" fill="none" stroke="#7f0040" stroke-width=".17"/>
<circle cx="272.2" cy="71.4" r=".38" fill="#f0f"/>
<circle cx="272.2" cy="71.4" r=".38" fill="none" stroke="#f0f" stroke-width=".17"/>
<circle cx="272.2" cy="73.3" r=".37" fill="#f0f"/>
<circle cx="272.2" cy="73.3" r=".37" fill="none" stroke="#f0f" stroke-width=".17"/>
<path d="M227.8 69.5v34.8M239.4 73.4h.1M239.4 73.4v13.5M262.6 73.4h9.6M272.2 73.4h.1M272.2 73.4v13.5M220.1 83h.1M220.1 83v3.9M272.2 86.9h.1M227.8 104.3h.1" fill="none" stroke="#7f0040" stroke-width=".17"/>
<circle cx="227.8" cy="69.5" r=".37" fill="#f0f"/>
<circle cx="227.8" cy="69.5" r=".37" fill="none" stroke="#f0f" stroke-width=".17"/>
<path d="M220.1 71.5h19.3M239.4 71.5h.1" fill="none" stroke="#7f0040" stroke-width=".17"/>
<circle cx="220.1" cy="71.4" r=".38" fill="#f0f"/>
<circle cx="220.1" cy="71.4" r=".38" fill="none" stroke="#f0f" stroke-width=".17"/>
<path d="M21.3 17.4h.1M21.3 17.4v3.9M30.9 21.3h.1M30.9 21.3v1.9M235.6 67.6v34.7M235.6 102.3h.1" fill="none" stroke="#7f0040" stroke-width=".17"/>
<circle cx="235.5" cy="67.6" r=".38" fill="#f0f"/>
<circle cx="235.5" cy="67.6" r=".38" fill="none" stroke="#f0f" stroke-width=".17"/>
<path d="M61.8 17.4v3.9M61.8 21.3h.1M272.2 57.9h.1M272.2 56v1.9M220.1 77.2h.1M220.1 71.5v5.7M227.8 104.3h.1M227.8 104.3h11.6M235.6 102.3h3.8M239.4 102.3h.1" fill="none" stroke="#7f0040" stroke-width=".17"/>
<circle cx="30.9" cy="21.2" r=".37" fill="#f0f"/>
<circle cx="30.9" cy="21.2" r=".37" fill="none" stroke="#f0f" stroke-width=".17"/>
<circle cx="44.4" cy="30.9" r=".37" fill="#f0f"/>
<circle cx="44.4" cy="30.9" r=".37" fill="none" stroke="#f0f" stroke-width=".17"/>
<circle cx="30.9" cy="42.5" r=".38" fill="#f0f"/>
<circle cx="30.9" cy="42.5" r=".38" fill="none" stroke="#f0f" stroke-width=".17"/>
<circle cx="44.4" cy="52.1" r=".38" fill="#f0f"/>
<circle cx="44.4" cy="52.1" r=".38" fill="none" stroke="#f0f" stroke-width=".17"/>
<circle cx="140.9" cy="42.5" r=".38" fill="#f0f"/>
<circle cx="140.9" cy="42.5" r=".38" fill="none" stroke="#f0f" stroke-width=".17"/>
<circle cx="94.6" cy="73.3" r=".37" fill="#f0f"/>
<circle cx="94.6" cy="73.3" r=".37" fill="none" stroke="#f0f" stroke-width=".17"/>
<circle cx="137.1" cy="73.3" r=".37" fill="#f0f"/>
<circle cx="137.1" cy="73.3" r=".37" fill="none" stroke="#f0f" stroke-width=".17"/>
<circle cx="127.4" cy="73.3" r=".37" fill="#f0f"/>
<circle cx="127.4" cy="73.3" r=".37" fill="none" stroke="#f0f" stroke-width=".17"/>
<circle cx="127.4" cy="79.1" r=".37" fill="#f0f"/>
<circle cx="127.4" cy="79.1" r=".37" fill="none" stroke="#f0f" stroke-width=".17"/>
<circle cx="173.8" cy="73.3" r=".37" fill="#f0f"/>
<circle cx="173.8" cy="73.3" r=".37" fill="none" stroke="#f0f" stroke-width=".17"/>
<circle cx="123.6" cy="79.1" r=".37" fill="#f0f"/>
<circle cx="123.6" cy="79.1" r=".37" fill="none" stroke="#f0f" stroke-width=".17"/>
<circle cx="123.6" cy="83" r=".37" fill="#f0f"/>
<circle cx="123.6" cy="83" r=".37" fill="none" stroke="#f0f" stroke-width=".17"/>
<circle cx="123.6" cy="86.9" r=".38" fill="#f0f"/>
<circle cx="123.6" cy="86.9" r=".38" fill="none" stroke="#f0f" stroke-width=".17"/>
<circle cx="123.6" cy="90.7" r=".38" fill="#f0f"/>
<circle cx="123.6" cy="90.7" r=".38" fill="none" stroke="#f0f" stroke-width=".17"/>
<circle cx="173.8" cy="84.9" r=".37" fill="#f0f"/>
<circle cx="173.8" cy="84.9" r=".37" fill="none" stroke="#f0f" stroke-width=".17"/>
<circle cx="152.5" cy="84.9" r=".37" fill="#f0f"/>
<circle cx="152.5" cy="84.9" r=".37" fill="none" stroke="#f0f" stroke-width=".17"/>
<circle cx="133.2" cy="84.9" r=".37" fill="#f0f"/>
<circle cx="133.2" cy="84.9" r=".37" fill="none" stroke="#f0f" stroke-width=".17"/>
<circle cx="152.5" cy="88.8" r=".37" fill="#f0f"/>
<circle cx="152.5" cy="88.8" r=".37" fill="none" stroke="#f0f" stroke-width=".17"/>
<circle cx="137.1" cy="88.8" r=".37" fill="#f0f"/>
<circle cx="137.1" cy="88.8" r=".37" fill="none" stroke="#f0f" stroke-width=".17"/>
<circle cx="152.5" cy="73.3" r=".37" fill="#f0f"/>
<circle cx="152.5" cy="73.3" r=".37" fill="none" stroke="#f0f" stroke-width=".17"/>
<circle cx="113.9" cy="73.3" r=".37" fill="#f0f"/>
<circle cx="113.9" cy="73.3" r=".37" fill="none" stroke="#f0f" stroke-width=".17"/>
<circle cx="235.5" cy="44.4" r=".37" fill="#f0f"/>
<circle cx="235.5" cy="44.4" r=".37" fill="none" stroke="#f0f" stroke-width=".17"/>
<circle cx="272.2" cy="44.4" r=".37" fill="#f0f"/>
<circle cx="272.2" cy="44.4" r=".37" fill="none" stroke="#f0f" stroke-width=".17"/>
<circle cx="227.8" cy="44.4" r=".37" fill="#f0f"/>
<circle cx="227.8" cy="44.4" r=".37" fill="none" stroke="#f0f" stroke-width=".17"/>
<circle cx="266.4" cy="44.4" r=".37" fill="#f0f"/>
<circle cx="266.4" cy="44.4" r=".37" fill="none" stroke="#f0f" stroke-width=".17"/>
<circle cx="272.2" cy="71.4" r=".38" fill="#f0f"/>
<circle cx="272.2" cy="71.4" r=".38" fill="none" stroke="#f0f" stroke-width=".17"/>
<circle cx="272.2" cy="73.3" r=".37" fill="#f0f"/>
<circle cx="272.2" cy="73.3" r=".37" fill="none" stroke="#f0f" stroke-width=".17"/>
<circle cx="227.8" cy="69.5" r=".37" fill="#f0f"/>
<circle cx="227.8" cy="69.5" r=".37" fill="none" stroke="#f0f" stroke-width=".17"/>
<circle cx="220.1" cy="71.4" r=".38" fill="#f0f"/>
<circle cx="220.1" cy="71.4" r=".38" fill="none" stroke="#f0f" stroke-width=".17"/>
<circle cx="235.5" cy="67.6" r=".38" fill="#f0f"/>
<circle cx="235.5" cy="67.6" r=".38" fill="none" stroke="#f0f" stroke-width=".17"/>
<g font-size="4" fill="#00f">
<text x="3.9" y="11">EPD_VIN</text>
<text x="61.8" y="11">EPD_VDD</text>
<text x="3.9" y="38">IO Control</text>
</g>
<g font-size="4">
<text x="210.5" y="26.6">Temperature Sensor (optional)</text>
<text x="65.7" y="113.5">(optional)</text>
</g>
<g font-size="1.7">
<text x="18.4" y="14.7">EPD_VIN</text>
<text x="57" y="14.7">EPD_VDD</text>
<text x="269.4" y="37.9">EPD_VDD</text>
<text x="82.5" y="45.9">1</text>
<text x="82.5" y="47.8">2</text>
<text x="82.5" y="49.8">3</text>
<text x="82.5" y="51.7">4</text>
<text x="82.5" y="53.6">5</text>
<text x="82.5" y="55.6">6</text>
<text x="82.5" y="57.5">7</text>
<text x="82.5" y="59.4">8</text>
<text x="86.9" y="59.3">P25</text>
<text x="108.2" y="55.5">P29</text>
<text x="110.1" y="57.4">P30</text>
<text x="82.5" y="61.4">9</text>
<text x="82.5" y="63.3">10</text>
<text x="82.5" y="65.2">11</text>
<text x="86.9" y="61.3">P26</text>
<text x="86.9" y="63.2">P27</text>
<text x="86.9" y="65.1">P24</text>
<text x="82.5" y="67.1">12</text>
<text x="82.5" y="69.1">13</text>
<text x="82.5" y="71">14</text>
<text x="86.9" y="67.1">P21</text>
<text x="86.9" y="70.9">P22</text>
<text x="86.9" y="69">P20</text>
<text x="117.4" y="69.1">1</text>
<text x="242.9" y="67.1">1</text>
<text x="242.9" y="69.1">2</text>
<text x="242.9" y="71">3</text>
<text x="258.1" y="71">6</text>
<text x="258.1" y="69.1">7</text>
<text x="258.1" y="67.1">8</text>
<text x="82.5" y="72.9">15</text>
<text x="82.5" y="74.9">16</text>
<text x="82.5" y="76.8">17</text>
<text x="152.1" y="75.9" transform="rotate(-90 152.1 75.9)">2</text>
<text x="173.4" y="74" transform="rotate(-90 173.4 74)">2</text>
<text x="188.8" y="75.9" transform="rotate(-90 188.8 75.9)">1</text>
<text x="242.9" y="72.9">4</text>
<text x="258.1" y="72.9">5</text>
<text x="82.5" y="78.7">18</text>
<text x="82.5" y="80.7">19</text>
<text x="82.5" y="82.6">20</text>
<text x="173.4" y="83.4" transform="rotate(-90 173.4 83.4)">1</text>
<text x="82.5" y="84.5">21</text>
<text x="82.5" y="86.4">22</text>
<text x="82.5" y="88.4">23</text>
<text x="152.1" y="85.3" transform="rotate(-90 152.1 85.3)">1</text>
<text x="188.8" y="85.3" transform="rotate(-90 188.8 85.3)">2</text>
<text x="82.5" y="90.3">24</text>
<text x="222" y="173.4">Title</text>
<text x="222" y="179.2">Size</text>
<text x="229.8" y="179.2">Document Number</text>
<text x="229.8" y="175.3">ATMx221 ESL EVALUATION BOARD</text>
<text x="285.7" y="179.2">Rev</text>
<text x="222" y="185">Date:</text>
<text x="224" y="181.1">B</text>
<text x="229.8" y="181.1">&lt;Doc&gt;</text>
<text x="232.1" y="185">Friday, December 13, 2019</text>
<text x="260.6" y="185">Sheet</text>
<text x="270.3" y="185">5</text>
<text x="276.1" y="185">of</text>
<text x="281.9" y="185">6</text>
<text x="287.7" y="181.1">1.0</text>
</g>
<g font-size="1.7" fill="#00007f">
<text x="44.4" y="17.1">Q1</text>
<text x="44.4" y="15.2">PMOS</text>
<text x="27.1" y="26.7">R43</text>
<text x="27.1" y="28.7">1M</text>
<text x="144.8" y="34.5">Q2</text>
<text x="48.3" y="40.2">Q3</text>
<text x="69.6" y="40.2">J7</text>
<text x="144.8" y="36.4">NTR4170N</text>
<text x="25.1" y="46">R44</text>
<text x="25.1" y="48">100k</text>
<text x="48.3" y="42.2">NMOS</text>
<text x="121.7" y="51.8">C48 1uF</text>
<text x="142.9" y="51.8">R46</text>
<text x="142.9" y="53.8">0.47R</text>
<text x="216.3" y="53.8">R47</text>
<text x="224" y="53.8">R48</text>
<text x="231.7" y="53.8">R49</text>
<text x="274.2" y="53.8">C49</text>
<text x="36.7" y="55.7">R45</text>
<text x="36.7" y="57.6">1M</text>
<text x="96.6" y="55.7">R50 0R</text>
<text x="100.5" y="57.6">R51 0R</text>
<text x="216.3" y="55.7">10k</text>
<text x="224" y="55.7">4.7k</text>
<text x="231.7" y="55.7">4.7k</text>
<text x="274.2" y="55.7">0.1uF</text>
<text x="117.8" y="63.4">TP6</text>
<text x="117.8" y="65.3">TEST POINT</text>
<text x="252.9" y="63.4">U8</text>
<text x="142.9" y="69.2">L10</text>
<text x="142.9" y="71.1">10uH</text>
<text x="160.3" y="71.1">C50 4.7uF</text>
<text x="129.4" y="76.9">C51</text>
<text x="139.1" y="76.9">C52</text>
<text x="176.9" y="76.9">D1</text>
<text x="102.4" y="78.8">C53</text>
<text x="102.4" y="82.7">C54</text>
<text x="108.2" y="78.8">1uF</text>
<text x="108.2" y="82.7">1uF</text>
<text x="129.4" y="78.8">1uF</text>
<text x="139.1" y="78.8">10uF</text>
<text x="155.7" y="78.8">D2</text>
<text x="155.7" y="81.2">MBR0530</text>
<text x="160.3" y="82.7">C55 1uF</text>
<text x="176.9" y="79.2">MBR0530</text>
<text x="192.3" y="78.8">D3</text>
<text x="192.3" y="81.2">MBR0530</text>
<text x="216.3" y="80.8">R52</text>
<text x="216.3" y="82.7">NC</text>
<text x="245.2" y="78.8">LM75BTP</text>
<text x="102.4" y="86.6">C56</text>
<text x="108.2" y="86.6">1uF</text>
<text x="102.4" y="90.4">C57</text>
<text x="108.2" y="90.4">4.7uF</text>
<text x="127.5" y="94.3">C58</text>
<text x="139.1" y="94.3">C59</text>
<text x="154.5" y="94.3">C60</text>
<text x="69.6" y="96.2">AYF532435</text>
<text x="127.5" y="96.2">1uF</text>
<text x="139.1" y="96.2">4.7uF</text>
<text x="154.5" y="96.2">1uF</text>
<text x="77.3" y="123.2">C61</text>
<text x="77.3" y="125.2">1uF, NC</text>
<text x="94.7" y="123.2">C62</text>
<text x="94.7" y="125.2">1uF, NC</text>
<text x="114" y="123.2">C63</text>
<text x="114" y="125.2">1uF, NC</text>
<text x="129.4" y="123.2">C64</text>
<text x="129.4" y="125.2">1uF, NC</text>
</g>
<g font-size="1.7" fill="#f00">
<text x="52.6" y="20.7">EPD_VDD</text>
<text x="9.7" y="42.9">[2,3]</text>
<text x="14.7" y="42.9">P28</text>
<text x="87.3" y="47.9">Pin2</text>
<text x="87.3" y="46">Pin1</text>
<text x="263" y="43.8">EPD_VDD</text>
<text x="87.3" y="49.8">Pin3</text>
<text x="87.3" y="51.8">Pin4</text>
<text x="87.3" y="55.6">Pin6</text>
<text x="87.3" y="57.5">Pin7</text>
<text x="115.5" y="56.4">TSCL</text>
<text x="117.4" y="58.4">TSDA</text>
<text x="121.5" y="56.4">[6]</text>
<text x="123.4" y="58.4">[6]</text>
<text x="98.1" y="64.2">E_RES[6]</text>
<text x="98.1" y="62.2">E_BUSY [6]</text>
<text x="98.1" y="60.3">E_BS</text>
<text x="104.1" y="60.3">[6]</text>
<text x="98.1" y="70">E_SCL [6]</text>
<text x="98.1" y="71.9">E_SDA[6]</text>
<text x="98.1" y="68">E_CS</text>
<text x="98.1" y="66.1">E_DC</text>
<text x="104.1" y="68">[6]</text>
<text x="104.1" y="66.1">[6]</text>
<text x="127.8" y="72.8">EPD_VDD</text>
<text x="87.3" y="80.7">Pin19</text>
<text x="242.9" y="104.7">TSCL</text>
<text x="242.9" y="102.8">TSDA</text>
<text x="248.9" y="104.7">[6]</text>
<text x="248.9" y="102.8">[6]</text>
<text x="69.9" y="119.3">Pin1</text>
<text x="87.3" y="119.3">Pin6</text>
<text x="106.6" y="119.3">Pin19</text>
<text x="122" y="119.3">Pin4</text>
<text x="69.9" y="125.1">Pin2</text>
<text x="87.3" y="125.1">Pin7</text>
</g>
<g font-size="1.7" fill="#00407f">
<text x="77.6" y="47.2">NC</text>
<text x="75.5" y="51">RESE</text>
<text x="76.3" y="49.1">GDR</text>
<text x="77.6" y="53">NC</text>
<text x="75.2" y="54.9">VHDR</text>
<text x="75.5" y="58.7">TSDA</text>
<text x="75.7" y="56.8">TSCL</text>
<text x="73.3" y="62.6">BUSY_N</text>
<text x="74.4" y="64.5">RES_N</text>
<text x="77.9" y="60.7">BS</text>
<text x="75.5" y="68.4">CS_N</text>
<text x="76.8" y="70.3">SCL</text>
<text x="77.2" y="66.5">D/C</text>
<text x="246.2" y="68.4">SDA</text>
<text x="246.2" y="70.3">SCL</text>
<text x="252.5" y="68.4">+VS</text>
<text x="253.7" y="70.3">A0</text>
<text x="75.4" y="76.1">VDDA</text>
<text x="76.5" y="74.2">VDD</text>
<text x="76.6" y="72.3">SDA</text>
<text x="246.2" y="72.3">OS</text>
<text x="246.2" y="74.2">GND</text>
<text x="253.7" y="74.2">A2</text>
<text x="253.7" y="72.3">A1</text>
<text x="73.9" y="80">VDDDO</text>
<text x="76.6" y="83.8">VSH</text>
<text x="76.7" y="78">VSS</text>
<text x="77.6" y="81.9">NC</text>
<text x="76.4" y="85.8">VGH</text>
<text x="76.7" y="89.6">VGL</text>
<text x="76.9" y="87.7">VSL</text>
<text x="75" y="91.6">VCOM</text>
</g>
<g font-size="1.4">
<text x="30.9" y="1.4">5</text>
<text x="88.9" y="1.4">4</text>
<text x="146.8" y="1.4">3</text>
<text x="204.7" y="1.4">2</text>
<text x="262.6" y="1.4">1</text>
<text x=".5" y="26.1">D</text>
<text x="292.1" y="26.1">D</text>
<text x=".5" y="71.9">C</text>
<text x="292.1" y="71.9">C</text>
<text x=".5" y="117.8">B</text>
<text x="292.1" y="117.8">B</text>
<text x=".5" y="163.6">A</text>
<text x="292.1" y="163.6">A</text>
<text x="30.9" y="186.8">5</text>
<text x="88.9" y="186.8">4</text>
<text x="146.8" y="186.8">3</text>
<text x="204.7" y="186.8">2</text>
<text x="262.6" y="186.8">1</text>
</g>
</svg>
